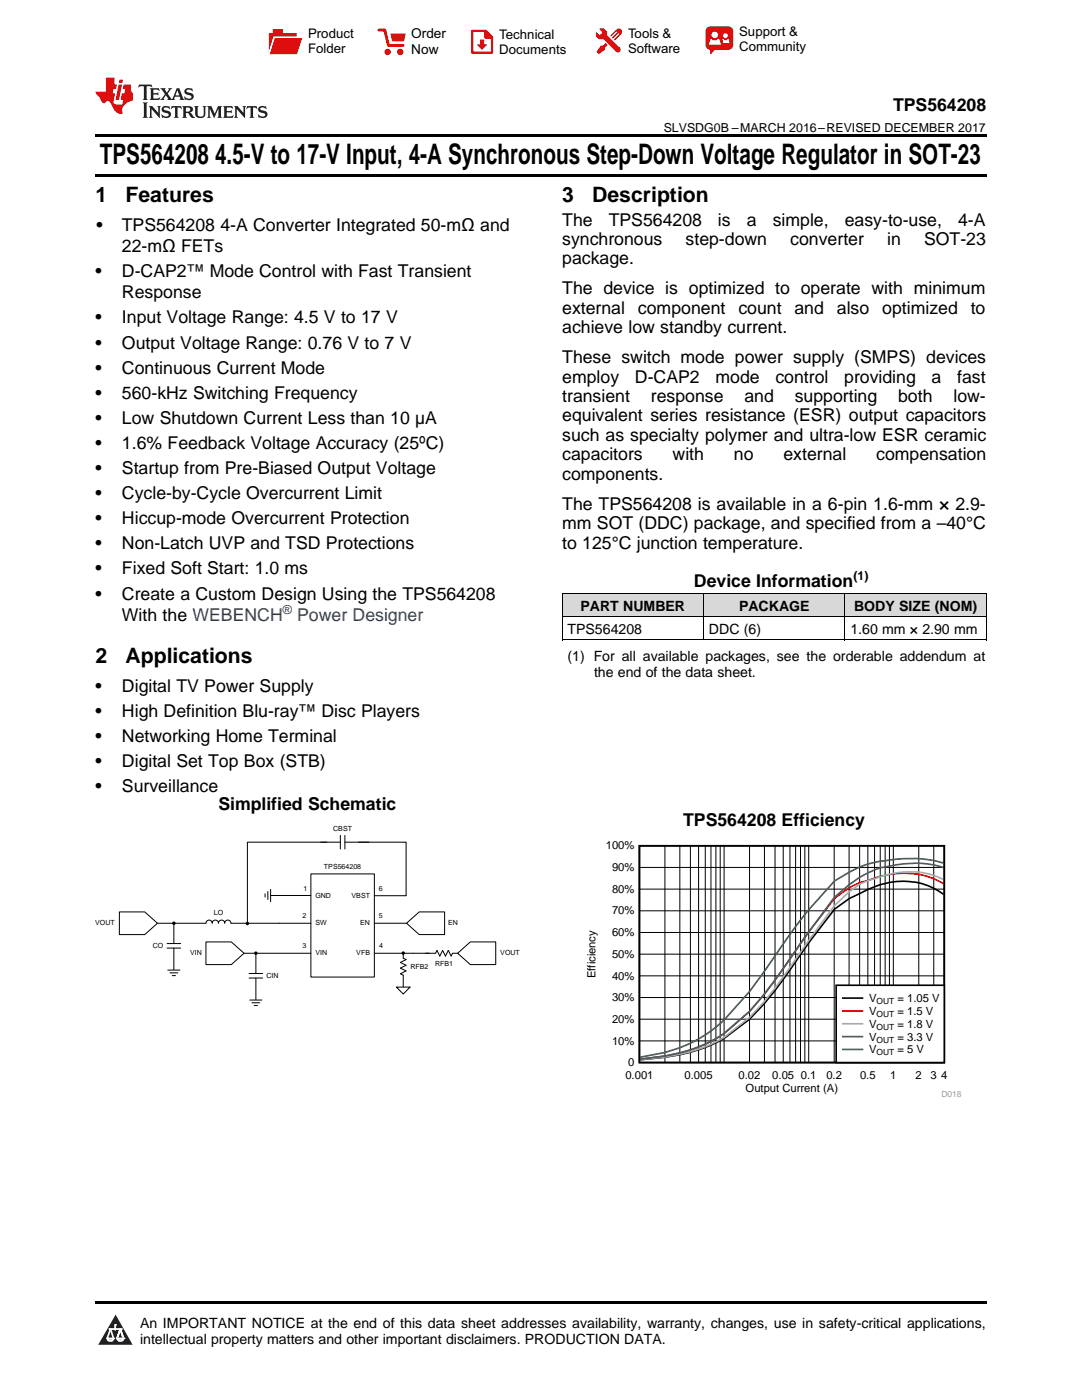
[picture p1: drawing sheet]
<svg xmlns="http://www.w3.org/2000/svg" width="216mm" height="279mm" viewBox="0 0 216 279" stroke-linecap="round" stroke-linejoin="round" font-family="sans-serif">
<g fill="#d8d8d8">
<path d="M112.2 118.5h28.2v4.6h-28.2z"/>
<path d="M140.4 118.5h28.2v4.6h-28.2z"/>
<path d="M168.6 118.5h28.2v4.6h-28.2z"/>
</g>
<path d="M23.1 262.4l3.4 6h-6.9z" fill="#231f20"/>
<path d="M21.4 267.1h1.2l-.3 .5h-.3a.55 .55 0 0 1-.6-.5z" fill-rule="evenodd" fill="#fff"/>
<path d="M21.4 267.1h1.2l-.3 .5h-.3a.55 .55 0 0 1-.6-.5z" fill="none" stroke="#231f20" stroke-width=".34"/>
<path d="M21.4 267.1l1.2 .1-.3 .4h-.5z" fill="none" stroke="#fff" stroke-width=".34"/>
<path d="M23 265.3h.1" fill="none" stroke="#fff" stroke-width=".34"/>
<path d="M23 264.4v.9z" fill="#fff"/>
<path d="M23 264.4v.9z" fill="none" stroke="#fff" stroke-width=".34"/>
<circle cx="23" cy="264.4" r=".17" fill="#fff"/>
<path d="M21.9 265.2h.1" fill="none" stroke="#fff" stroke-width=".34"/>
<path d="M21.9 265.2h2.3z" fill="#fff"/>
<path d="M21.9 265.2h2.3z" fill="none" stroke="#fff" stroke-width=".34"/>
<circle cx="24.2" cy="265.2" r=".17" fill="#fff"/>
<path d="M23.3 267.1h.1" fill="none" stroke="#fff" stroke-width=".34"/>
<path d="M24 265.2l-.7 1.9z" fill="#fff"/>
<path d="M24 265.2l-.7 1.9z" fill="none" stroke="#fff" stroke-width=".34"/>
<path d="M24 265.2l.7 1.9z" fill="#fff"/>
<path d="M24 265.2l.7 1.9z" fill="none" stroke="#fff" stroke-width=".34"/>
<path d="M24.6 267.1h.1" fill="none" stroke="#fff" stroke-width=".34"/>
<circle cx="21.4" cy="267.1" r=".17" fill="#fff"/>
<path d="M22.1 265.2l-.7 1.9z" fill="#fff"/>
<path d="M22.1 265.2l-.7 1.9z" fill="none" stroke="#fff" stroke-width=".34"/>
<path d="M22.1 265.2l.5 1.9z" fill="#fff"/>
<path d="M22.1 265.2l.5 1.9z" fill="none" stroke="#fff" stroke-width=".34"/>
<circle cx="22.6" cy="267.1" r=".17" fill="#fff"/>
<path d="M23.4 267.1h1.3a.65 .65 0 0 1-.7 .5 .65 .65 0 0 1-.6-.5z" fill-rule="evenodd" fill="#fff"/>
<path d="M23.4 267.1h1.3a.65 .65 0 0 1-.7 .5 .65 .65 0 0 1-.6-.5z" fill="none" stroke="#231f20" stroke-width=".34"/>
<path d="M23.4 267.1h1.3l-.4 .5h-.6z" fill="none" stroke="#fff" stroke-width=".34"/>
<path d="M23.3 267.1h.1" fill="none" stroke="#fff" stroke-width=".34"/>
<circle cx="24.7" cy="267.1" r=".17" fill="#fff"/>
<path d="M19 259.7h177.8v.5h-177.8z" fill="#000"/>
<path d="M117.2 167.9h74.6v51h-74.6z" fill-rule="evenodd" fill="#fff"/>
<path d="M127.6 168.8h60.8v43.3h-60.8zM188.3 178.5a13.8 13.8 0 0 0-12.7-1.9l-2.4 .9-3.7 1.8-3 2.1-5.1 6.7-3.8 5.5a66.6 66.6 0 0 1-8 9.8l-5.1 3.8a30.4 30.4 0 0 1-11.8 3.8l-5 .5" fill="none" stroke="#000" stroke-width=".33"/>
<g fill="none" stroke="#000" stroke-width=".2">
<path d="M127.6 177.4h60.8M127.6 173.1h60.8M132.7 168.8v43.3M135.7 168.8v43.3M137.8 168.8v43.3M139.4 168.8v43.3M140.7 168.8v43.3M141.9 168.8v43.3M142.8 168.8v43.3M143.7 168.8v43.3M144.5 168.8v43.3M149.6 168.8v43.3"/>
<path d="M152.5 168.8v43.3M154.6 168.8v43.3M156.3 168.8v43.3M157.6 168.8v43.3M158.8 168.8v43.3M159.7 168.8v43.3M160.6 168.8v43.3M161.4 168.8v43.3M166.5 168.8v43.3M169.4 168.8v43.3M171.5 168.8v43.3M173.2 168.8v43.3"/>
<path d="M174.5 168.8v43.3M175.6 168.8v43.3M176.6 168.8v43.3M177.5 168.8v43.3M178.3 168.8v43.3M183.3 168.8v43.3M186.3 168.8v43.3M127.6 199.1h60.8M127.6 194.8h60.8M127.6 190.4h60.8M127.6 186.1h60.8M127.6 181.8h60.8"/>
<path d="M127.6 207.7h60.8M127.6 203.4h60.8"/>
</g>
<path d="M188.3 176.4a15.3 15.3 0 0 0-11.7-1.7l-5 1.4-2.1 1-3 2.2-5.1 6.7-3.8 5.3a94.3 94.3 0 0 1-8 10.5l-5.1 4.5a28.2 28.2 0 0 1-11.8 4.5l-5 .6" fill="none" stroke="#f00" stroke-width=".33"/>
<path d="M188.3 175.6l-.1-.1a15.3 15.3 0 0 0-11.6-.8l-3.4 1-1.6 .7-2.1 1.6-3 2.7-5.1 7-3.8 5.4a72.9 72.9 0 0 1-8 10l-5.1 3.9a29.9 29.9 0 0 1-11.8 3.9l-5 .6" fill="none" stroke="#aaa" stroke-width=".33"/>
<path d="M188.3 173.1l-1.3-.3a21.5 21.5 0 0 0-10.4 .2 15.8 15.8 0 0 0-7.1 3.6l-3 2.4-8.9 12.4a97.2 97.2 0 0 1-8 10.5l-5.1 4.4a28.2 28.2 0 0 1-11.8 4.5l-5 .6" fill="none" stroke="#295c75" stroke-width=".33"/>
<path d="M188.3 172.1l-.3 .1-1.5-.4a28.1 28.1 0 0 0-10.9 .1 17.2 17.2 0 0 0-6.1 2.2l-3 1.7-5.1 5.8-2.6 3.3-4.2 5.9a67.9 67.9 0 0 1-11.8 14.2 27.9 27.9 0 0 1-15.1 6" fill="none" stroke="#286b49" stroke-width=".33"/>
<path d="M166.8 196.6h21.6v15.5h-21.6z" fill-rule="evenodd" fill="#fff"/>
<path d="M166.8 196.6h21.6v15.5h-21.6zM168.2 199.2h3.9" fill="none" stroke="#000" stroke-width=".33"/>
<path d="M168.2 201.8h3.9" fill="none" stroke="#f00" stroke-width=".33"/>
<path d="M168.2 204.3h3.9" fill="none" stroke="#aaa" stroke-width=".33"/>
<path d="M168.2 206.9h3.9" fill="none" stroke="#295c75" stroke-width=".33"/>
<path d="M168.2 209.4h3.9" fill="none" stroke="#286b49" stroke-width=".33"/>
<g fill="none" stroke="#000" stroke-width=".2">
<path d="M55.7 178.7h6.3M62 174.4h12.7v20.6h-12.7zM65.2 168.1h-15.8v16.2M71.5 168.1h9.5v10.7M74.7 178.8h6.3M31.4 184.3h9.7M33.3 188.3h2.7M33.3 189.2h2.7M33.5 193.6h2.4M33.9 194.2h1.6M34.4 194.7h.6M34.7 184.3v4"/>
<path d="M34.7 189.2v4.3M46.1 184.3h15.9M48.7 190.2h13.3M49.7 194.3h2.7M49.7 195.2h2.7M49.8 199.6h2.5M51.1 190.2v4.1M51.1 195.2v4.3M74.7 184.3h6.4M74.7 190.2h10.9M50.3 200.1h1.5M50.7 200.7h.7"/>
</g>
<g fill="#000">
<circle cx="34.7" cy="184.3" r=".35"/>
<circle cx="49.4" cy="184.3" r=".35"/>
<circle cx="51.1" cy="190.2" r=".35"/>
</g>
<path d="M41.1 188h5.1l2.5 2.2-2.5 2.3h-5.1z" fill-rule="evenodd" fill="#fff"/>
<path d="M41.1 188h5.1l2.5 2.2-2.5 2.3h-5.1z" fill="none" stroke="#000" stroke-width=".2"/>
<path d="M23.8 182h5.1l2.5 2.3-2.5 2.2h-5.1z" fill-rule="evenodd" fill="#fff"/>
<path d="M52.9 178.4v.6M53.4 177.9v1.6M54 177.5v2.4M54 178.7h1.8M23.8 182h5.1l2.5 2.3-2.5 2.2h-5.1zM41.1 184.2a.62 .62 0 0 1 .6-.6 .62 .62 0 0 1 .6 .6 .62 .62 0 0 1 .7-.6 .62 .62 0 0 1 .6 .6 .62 .62 0 0 1 .6-.6 .62 .62 0 0 1 .6 .6 .62 .62 0 0 1 .7-.6 .62 .62 0 0 1 .6 .6" fill="none" stroke="#000" stroke-width=".2"/>
<path d="M81.1 184.3l2.6-2.3h5v4.5h-5z" fill-rule="evenodd" fill="#fff"/>
<path d="M64 168.1h3.9M67.9 166.7v2.7M68.8 168.1h4.8M68.8 166.7v2.7M79.1 197h2.7l-1.3 1.4zM80.5 190.2v1l.5 .3-1.1 .6 1.1 .5-1.1 .6 1.1 .6-1.1 .5 .6 .3v2.4M81.1 184.3l2.6-2.3h5v4.5h-5zM84.9 190.2h2l.3-.5 .6 1.1 .5-1.1 .6 1.1 .6-1.1 .5 1.1 .3-.6h1" fill="none" stroke="#000" stroke-width=".2"/>
<circle cx="80.5" cy="190.2" r=".35" fill="#000"/>
<path d="M91.3 190.2l2.6-2.2h5v4.5h-5z" fill-rule="evenodd" fill="#fff"/>
<path d="M112.2 118.4h84.6M112.2 118.4v9.4M140.4 118.4v9.4M168.6 118.4v9.4M196.8 118.4v9.4M112.2 127.7h84.6M112.2 123.1h84.6M91.3 190.2l2.6-2.2h5v4.5h-5z" fill="none" stroke="#000" stroke-width=".2"/>
<path d="M19 34.8h177.8v.5h-177.8zM19 26.8h177.8v.6h-177.8zM112.2 127.7l.1 .1zM168.5 127.7l.1 .1zM196.7 127.7l.1 .1z" fill="#000"/>
<path d="M27.7 16.9l-.1 .6 .6-.3h.5v.2v2.2l-.2 .4h1l-.2-.4v-2.2v-.2h.5l.6 .3-.2-.6zM29.9 17.6l.2 .4v1.6l-.2 .4h1.9l.1-.6a1.09 1.09 0 0 1-1.3 .1v-.6h.6l.4 .2v-.7l-.2 .2h-.8v-.6l.2-.1a1.01 1.01 0 0 1 1 .3l-.1-.6zM32 17.6l.9 1.2-1 1.2h.9l-.2-.3 .5-.7 .5 .7-.3 .3h1.7l-.2-.3 .1-.4h1l.1 .4-.2 .3h1l-.3-.4-.7-2h-.5l-1 2.2-.8-1.1 .9-1.1h-.9l.2 .2-.4 .7-.4-.7 .2-.2zM35.4 18l.4 1h-.8zM37 17.7a.66 .66 0 0 0-.2 .8 .66 .66 0 0 0 .6 .4l.7 .2 .1 .2a.8 .8 0 0 1-.7 .4 .8 .8 0 0 1-.7-.5l.1 .8 .2-.2a.94 .94 0 0 0 1.1 .1 .94 .94 0 0 0 .4-.9 1.48 1.48 0 0 0-1.3-.6v-.4a1.1 1.1 0 0 1 1.2 .2l-.2-.6-.2 .1-.5-.1zM28.5 20.4l.2 .4v2.3l-.2 .4h1l-.2-.4v-2.3l.2-.4zM29.7 21.2l.2 .4v1.5l-.2 .4h.8l-.3-.4 .1-1.3 1.6 1.8v-2l.2-.4h-.7l.2 .2v1.1l-1.2-1.3zM32.5 21.3a.66 .66 0 0 0-.2 .8 .66 .66 0 0 0 .6 .4l.6 .2 .2 .2a.8 .8 0 0 1-.8 .4 .8 .8 0 0 1-.7-.5l.2 .7 .2-.1a.94 .94 0 0 0 1 .1 .94 .94 0 0 0 .5-1 1.47 1.47 0 0 0-1.3-.6l-.1-.3a1.1 1.1 0 0 1 1.3 .2l-.2-.6-.2 .1-.5-.2zM34.3 21.2l-.2 .6a.64 .64 0 0 1 .8-.3v1.6l-.2 .4h1l-.3-.4 .1-1.6a.66 .66 0 0 1 .8 .3l-.2-.6zM36.3 21.2l.3 .4v1.5l-.3 .4h1l-.2-.2v-.7h.5l.1 .1a.8 .8 0 0 0 1.2 .7l-1-1a.62 .62 0 0 0 .6-.5 .62 .62 0 0 0-.6-.7zM37.1 21.5h.1a.48 .48 0 0 1 .6 0 .48 .48 0 0 1 .1 .6l-.2 .1-.6 .1zM38.7 21.2l.2 .2a2.29 2.29 0 0 0 .4 2 1.05 1.05 0 0 0 1.7-.7v-1.3l.2-.2h-.8l.2 .4v1.1a.61 .61 0 0 1-.6 .6 .61 .61 0 0 1-.6-.6v-1.1l.3-.4zM41.3 21.2l.3 .4v1.5l-.3 .4h.8l-.2-.4v-1.4l.8 1.9 .9-1.9v1.4l-.2 .4h.9l-.2-.4v-1.5l.2-.4h-.8l-.7 1.5-.6-1.5zM44.5 21.2l.2 .4v1.5l-.2 .4h1.9l.2-.6a1.1 1.1 0 0 1-1.4 .2v-.7h.6l.4 .2v-.6l-.2 .1-.8 .1v-.6l.2-.1a1.02 1.02 0 0 1 1.1 .2l-.2-.5zM46.7 21.2l.2 .4v1.5l-.2 .4h.8l-.3-.4 .1-1.3 1.6 1.8v-2l.2-.4h-.7l.2 .2v1.1l-1.2-1.3zM49.3 21.2l-.1 .6a.64 .64 0 0 1 .8-.3v1.6l-.3 .4h1l-.2-.4v-1.6a.66 .66 0 0 1 .8 .3l-.1-.6zM51.7 21.3a.66 .66 0 0 0-.2 .7 .66 .66 0 0 0 .7 .5l.6 .2 .1 .2a.8 .8 0 0 1-.7 .4 .8 .8 0 0 1-.7-.5l.1 .7 .2-.1a.94 .94 0 0 0 1.1 .1 .94 .94 0 0 0 .4-1 1.48 1.48 0 0 0-1.2-.6l-.1-.3a1.1 1.1 0 0 1 1.2 .2l-.2-.6-.1 .1-.6-.2z" fill="#231f20"/>
<path d="M21.1 15.5v2.8h-2v.4l.9 .9a.96 .96 0 0 0 1 1 .59 .59 0 0 1 .5-.4 .59 .59 0 0 1 .5 .3l.4 .8a1.61 1.61 0 0 0 2.1 1.3 1.63 1.63 0 0 1 1.1-2.2l.9-.3v-1.5a1.6 1.6 0 0 1-.4-1.7h-1.4l-.2 .9h.5l-.2 .8h-.5l-.2 1v.3h.5l-.2 .9h-.7a.74 .74 0 0 1-1-.6l.3-1.6h-.5l.2-.8h.5l.1-.9h-.4v-1.4zM23.7 16.9l-.7 3h.8l.6-3zM23.8 15.9l-.1 .7h.7l.2-.7z" fill="#ee1d23"/>
<g fill="#d60000">
<path d="M54.4 5.8h2v.8h2.8v4.2h-5.5v-4.2h.7z" fill-rule="evenodd"/>
<path d="M54.7 7.5h5.6l-1 3.3h-5.6z" fill-rule="evenodd"/>
</g>
<path d="M54.6 7.4h5.8l-.1 .1h-5.5l-1.1 3.3z" fill-rule="evenodd" fill="#fff"/>
<path d="M54.6 7.4h5.8l-.1 .1h-5.5l-1.1 3.3z" fill="none" stroke="#fff" stroke-width=".2"/>
<path d="M75.6 6h1.2l.7 3.1h3" fill="none" stroke="#d60000" stroke-width=".56"/>
<g fill="#d60000">
<path d="M77.9 6.7h3.1l-.4 1.5h-2.3z" fill-rule="evenodd"/>
<circle cx="77.3" cy="10.4" r=".64"/>
<circle cx="79.9" cy="10.4" r=".64"/>
</g>
<path d="M94.2 6.2h2.7l1.3 1.2v3.1h-4z" fill="none" stroke="#d60000" stroke-width=".44"/>
<g fill="#d60000">
<path d="M95.8 7.9h.8v1h.6l-1 1.1-1-1v-.1h.6z" fill-rule="evenodd"/>
<path d="M96.6 6.2h.3l1.3 1.2v.4h-1.3l-.3-.4z" fill-rule="evenodd"/>
<path d="M119.6 5.7h.9l.6 .6 .1 .7 2.5 2.5-.8 .8-2.3-2.3-1.1-.2-.6-.6v-.8l.7 .6 .5-.4v-.2l-.4-.5z" fill-rule="evenodd"/>
<path d="M119.9 9.1h.4l.5-.5 .4 .4-.5 .5v.4l-1.2 .9-.5-.5z" fill-rule="evenodd"/>
<path d="M123 5.9a.67 .67 0 0 1 .9 0 .67 .67 0 0 1 0 .9z" fill-rule="evenodd"/>
<path d="M123 5.9l.9 .9-1.2 1.2h-.2l.1-.2 .9-.9 .1-.2h-.3l-.9 1h-.2v-.2l.9-1 .1-.2h-.3l-.9 1h-.2v-.2z" fill-rule="evenodd"/>
<circle cx="123.3" cy="9.9" r=".54"/>
</g>
<path d="M121.1 6.3l-.1 .7" fill="none" stroke="#d60000" stroke-width=".2"/>
<g fill="#d60000">
<path d="M141.1 5.5l.6-.2h3.6a.95 .95 0 0 1 1 .9v2.8a.95 .95 0 0 1-1 .9h-3.6a.95 .95 0 0 1-.9-.9v-2.8z" fill-rule="evenodd"/>
<path d="M141.7 9.9h.9l-.7 .9h-.2z" fill-rule="evenodd"/>
</g>
<g fill="#fff">
<path d="M144.3 8.6h1.3z"/>
<path d="M141.8 7.8h.3l.1 .2h.8l.2-.2h.3l.4 1.1h-2.5z" fill-rule="evenodd"/>
<path d="M144.2 7.8h.2l.2 .2h.4l.2-.2h.2l.2 .8h-1.3z" fill-rule="evenodd"/>
<circle cx="142.6" cy="6.9" r=".65"/>
<circle cx="144.8" cy="7.1" r=".48"/>
</g>
<g font-size="5.6">
<text x="19.9" y="32.8">TPS564208</text>
<text x="42.9" y="32.8">4.5-V to 17-V Input, 4-A Synchronous Step-Down Voltage Regulator in SOT-23</text>
</g>
<g font-size="4.2">
<text x="19" y="40.4">1</text>
<text x="25" y="40.4">Features</text>
<text x="112.2" y="40.4">3</text>
<text x="118.2" y="40.4">Description</text>
<text x="19" y="132.3">2</text>
<text x="25" y="132.3">Applications</text>
</g>
<g font-size="3.5">
<text x="178.2" y="22.2">TPS564208</text>
<text x="19.2" y="46.1">•</text>
<text x="24.3" y="46.1">TPS564208</text>
<text x="44" y="46.1">4-A Converter Integrated 50-mΩ and</text>
<text x="112.2" y="45">The</text>
<text x="121.5" y="45">TPS564208</text>
<text x="143.3" y="45">is</text>
<text x="149" y="45">a</text>
<text x="154.2" y="45">simple,</text>
<text x="168.6" y="45">easy-to-use,</text>
<text x="191.2" y="45">4-A</text>
<text x="24.3" y="50.3">22-mΩ FETs</text>
<text x="112.2" y="48.9">synchronous</text>
<text x="112.2" y="52.8">package.</text>
<text x="136.8" y="48.9">step-down</text>
<text x="157.7" y="48.9">converter</text>
<text x="177" y="48.9">in</text>
<text x="184.4" y="48.9">SOT-23</text>
<text x="19" y="55.3">•</text>
<text x="24.3" y="55.3">D-CAP2™ Mode Control with Fast Transient</text>
<text x="24.3" y="59.5">Response</text>
<text x="112.2" y="58.7">The device is optimized to operate with minimum</text>
<text x="19" y="64.6">•</text>
<text x="24.3" y="64.6">Input Voltage Range: 4.5 V to 17 V</text>
<text x="112.2" y="62.6">external</text>
<text x="127.3" y="62.6">component</text>
<text x="147.3" y="62.6">count</text>
<text x="158.5" y="62.6">and</text>
<text x="167" y="62.6">also</text>
<text x="176" y="62.6">optimized</text>
<text x="193.7" y="62.6">to</text>
<text x="19" y="69.6">•</text>
<text x="24.3" y="69.6">Output Voltage Range: 0.76 V to 7 V</text>
<text x="112.2" y="66.5">achieve low standby current.</text>
<text x="19" y="74.6">•</text>
<text x="24.3" y="74.6">Continuous Current Mode</text>
<text x="112.2" y="72.5">These switch mode power supply (SMPS) devices</text>
<text x="112.2" y="76.3">employ</text>
<text x="126.7" y="76.3">D-CAP2</text>
<text x="142.8" y="76.3">mode</text>
<text x="154.7" y="76.3">control</text>
<text x="168.4" y="76.3">providing</text>
<text x="185.9" y="76.3">a</text>
<text x="191" y="76.3">fast</text>
<text x="19" y="79.6">•</text>
<text x="24.3" y="79.6">560-kHz Switching Frequency</text>
<text x="112.2" y="80.2">transient</text>
<text x="129.9" y="80.2">response</text>
<text x="148.5" y="80.2">and</text>
<text x="158.6" y="80.2">supporting</text>
<text x="179.2" y="80.2">both</text>
<text x="190.2" y="80.2">low-</text>
<text x="19" y="84.6">•</text>
<text x="19" y="89.6">•</text>
<text x="24.3" y="84.6">Low Shutdown Current Less than 10 µA</text>
<text x="24.3" y="89.6">1.6% Feedback Voltage Accuracy (25ºC)</text>
<text x="112.2" y="84.1">equivalent series resistance (ESR) output capacitors</text>
<text x="112.2" y="88">such as specialty polymer and ultra-low ESR ceramic</text>
<text x="19" y="94.6">•</text>
<text x="24.3" y="94.6">Startup from Pre-Biased Output Voltage</text>
<text x="112.2" y="91.9">capacitors</text>
<text x="112.2" y="95.7">components.</text>
<text x="134.2" y="91.9">with</text>
<text x="146.4" y="91.9">no</text>
<text x="156.3" y="91.9">external</text>
<text x="174.8" y="91.9">compensation</text>
<text x="19" y="99.6">•</text>
<text x="24.3" y="99.6">Cycle-by-Cycle Overcurrent Limit</text>
<text x="112.2" y="101.7">The TPS564208 is available in a 6-pin 1.6-mm × 2.9-</text>
<text x="19" y="104.6">•</text>
<text x="24.3" y="104.6">Hiccup-mode Overcurrent Protection</text>
<text x="112.2" y="105.6">mm SOT (DDC) package, and specified from a –40°C</text>
<text x="19" y="109.6">•</text>
<text x="24.3" y="109.6">Non-Latch UVP and TSD Protections</text>
<text x="112.2" y="109.5">to 125°C junction temperature.</text>
<text x="19" y="114.7">•</text>
<text x="19" y="119.7">•</text>
<text x="24.3" y="114.7">Fixed Soft Start: 1.0 ms</text>
<text x="24.3" y="119.7">Create a Custom Design Using the TPS564208</text>
<text x="138.5" y="117.2">Device Information</text>
<text x="24.3" y="123.9">With the WEBENCH</text>
<text x="19" y="138">•</text>
<text x="19" y="143.1">•</text>
<text x="24.3" y="138">Digital TV Power Supply</text>
<text x="24.3" y="143.1">High Definition Blu-ray™ Disc Players</text>
<text x="19" y="148.1">•</text>
<text x="24.3" y="148.1">Networking Home Terminal</text>
<text x="19" y="153.1">•</text>
<text x="24.3" y="153.1">Digital Set Top Box (STB)</text>
<text x="19" y="158.1">•</text>
<text x="24.3" y="158.1">Surveillance</text>
<text x="43.6" y="161.6">Simplified Schematic</text>
<text x="136.3" y="164.8">TPS564208 Efficiency</text>
</g>
<text font-size="3.5" fill="#0000c8" x="59.3" y="123.9">Power Designer</text>
<g font-size="2.8">
<text x="115.8" y="121.8">PART NUMBER</text>
<text x="147.5" y="121.8">PACKAGE</text>
<text x="170.4" y="121.8">BODY SIZE (NOM)</text>
<text x="113.2" y="126.5">TPS564208</text>
<text x="141.5" y="126.5">DDC (6)</text>
<text x="169.7" y="126.5">1.60 mm × 2.90 mm</text>
<text x="113.2" y="132">(1) For all available packages, see the orderable addendum at</text>
<text x="118.5" y="135.2">the end of the data sheet.</text>
<text x="27.9" y="265">An IMPORTANT NOTICE at the end of this data sheet addresses availability, warranty, changes, use in safety-critical applications,</text>
<text x="27.9" y="268.2">intellectual property matters and other important disclaimers. PRODUCTION DATA.</text>
</g>
<g font-size="2.7">
<text x="82.1" y="7.7">Order</text>
<text x="82.1" y="10.7">Now</text>
</g>
<g font-size="2.6">
<text x="61.5" y="7.6">Product</text>
<text x="61.5" y="10.6">Folder</text>
<text x="99.6" y="7.8">Technical</text>
<text x="99.6" y="10.8">Documents</text>
<text x="125.3" y="7.6">Tools &amp;</text>
<text x="125.3" y="10.6">Software</text>
<text x="147.5" y="7.2">Support &amp;</text>
<text x="147.5" y="10.2">Community</text>
</g>
<g font-size="2.5">
<text x="132.4" y="26.3">SLVSDG0B –MARCH 2016–REVISED DECEMBER 2017</text>
<text x="170.3" y="115.8">(1)</text>
</g>
<text font-size="2.5" fill="#0000c8" x="56.4" y="122.5">®</text>
<g font-size="2.2">
<text x="120.9" y="169.5">100%</text>
<text x="122.1" y="173.9">90%</text>
<text x="122.1" y="178.2">80%</text>
<text x="122.1" y="182.5">70%</text>
<text x="122.1" y="191.2">50%</text>
<text x="122.1" y="186.8">60%</text>
<text x="118.8" y="195.2" transform="rotate(-90 118.8 195.2)">Efficiency</text>
<text x="122.1" y="195.5">40%</text>
<text x="122.1" y="199.8">30%</text>
<text x="173.4" y="200">V</text>
<text x="173.4" y="202.6">V</text>
<text x="179.1" y="200">= 1.05 V</text>
<text x="179.1" y="202.6">= 1.5 V</text>
<text x="122.1" y="208.5">10%</text>
<text x="122.1" y="204.1">20%</text>
<text x="173.4" y="205.1">V</text>
<text x="173.4" y="207.7">V</text>
<text x="179.1" y="205.1">= 1.8 V</text>
<text x="179.1" y="207.7">= 3.3 V</text>
<text x="124.8" y="215.4">0.001</text>
<text x="125.4" y="212.8">0</text>
<text x="136.6" y="215.4">0.005</text>
<text x="147.4" y="215.4">0.02</text>
<text x="154.1" y="215.4">0.05</text>
<text x="159.8" y="215.4">0.1</text>
<text x="164.9" y="215.4">0.2</text>
<text x="171.6" y="215.4">0.5</text>
<text x="173.4" y="210.2">V</text>
<text x="177.6" y="215.4">1</text>
<text x="179.1" y="210.2">= 5 V</text>
<text x="182.7" y="215.4">2</text>
<text x="185.7" y="215.4">3 4</text>
<text x="148.8" y="217.9">Output Current (A)</text>
</g>
<g font-size="1.7">
<text x="174.9" y="200.4">OUT</text>
<text x="174.9" y="202.9">OUT</text>
<text x="174.9" y="205.5">OUT</text>
<text x="174.9" y="208.1">OUT</text>
<text x="174.9" y="210.6">OUT</text>
</g>
<text font-size="1.7" fill="#999" x="187.9" y="218.9">D018</text>
<g font-size="1.4">
<text x="66.5" y="165.8">CBST</text>
<text x="64.7" y="173.5">TPS564208</text>
<text x="60.6" y="177.8">1</text>
<text x="62.9" y="179.1">GND</text>
<text x="70.2" y="179.2">VBST</text>
<text x="75.6" y="177.8">6</text>
<text x="19" y="184.7">VOUT</text>
<text x="42.7" y="182.7">LO</text>
<text x="60.4" y="183.3">2</text>
<text x="62.9" y="184.7">SW</text>
<text x="71.9" y="184.7">EN</text>
<text x="75.6" y="183.3">5</text>
<text x="89.4" y="184.7">EN</text>
<text x="30.5" y="189.2">CO</text>
<text x="38" y="190.7">VIN</text>
<text x="60.4" y="189.3">3</text>
<text x="62.9" y="190.7">VIN</text>
<text x="71.1" y="190.7">VFB</text>
<text x="75.6" y="189.3">4</text>
<text x="99.8" y="190.7">VOUT</text>
<text x="53.2" y="195.2">CIN</text>
<text x="81.9" y="193.3">RFB2</text>
<text x="86.8" y="192.7">RFB1</text>
</g>
</svg>
